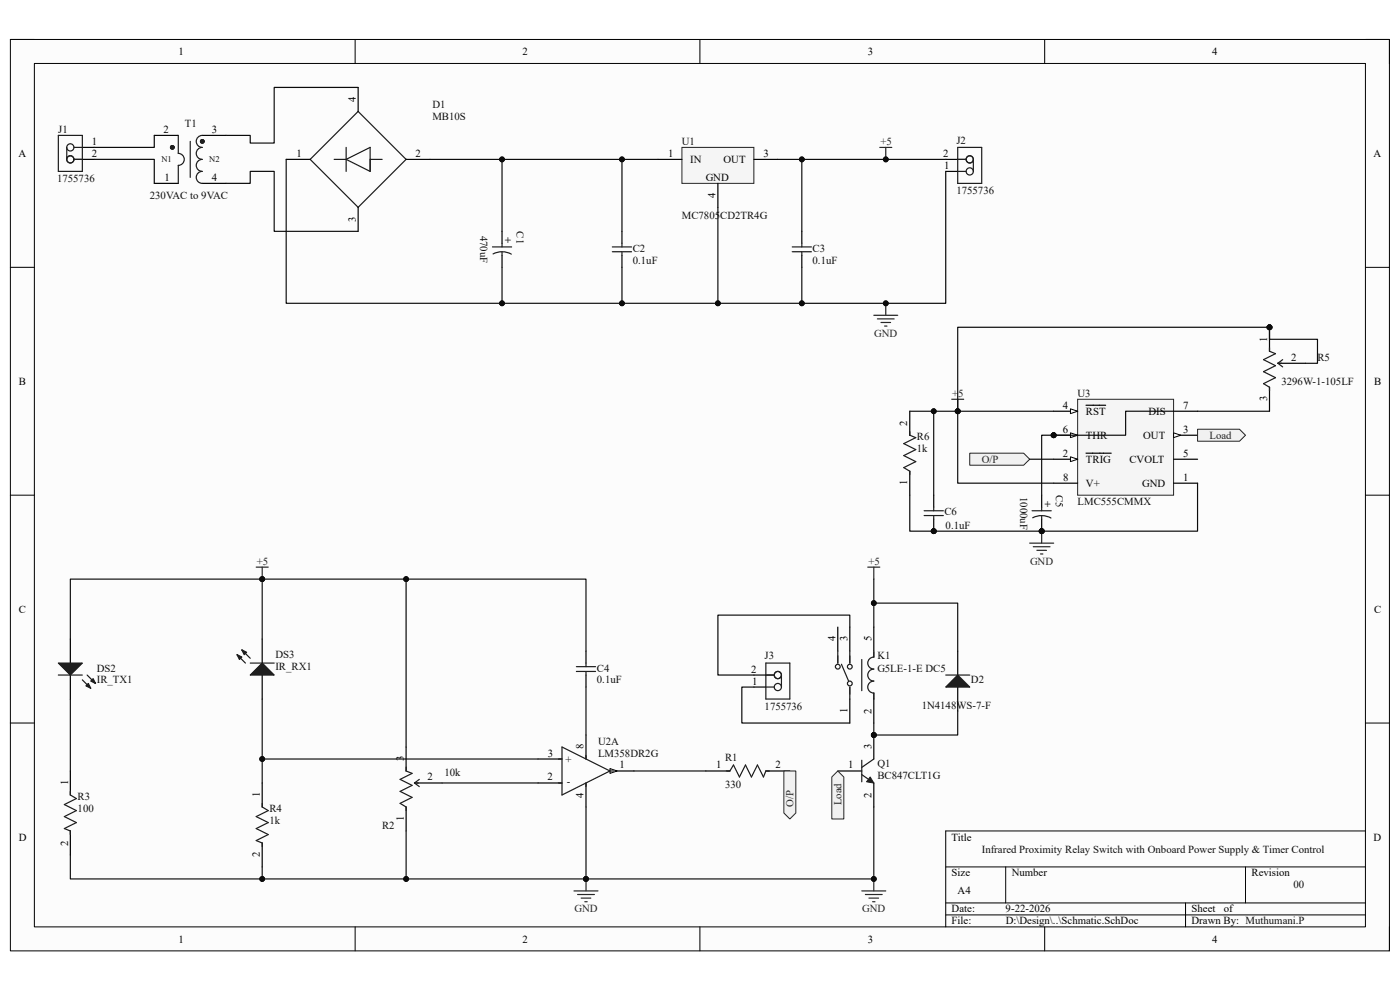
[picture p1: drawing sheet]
<svg xmlns="http://www.w3.org/2000/svg" width="297mm" height="210mm" viewBox="0 0 297 210" stroke-linecap="round" stroke-linejoin="round" font-family="sans-serif">
<path d="M2.2 8.4h292.6v193.3h-292.6z" fill-rule="evenodd" fill="#fcfcfc"/>
<path d="M2.2 8.4h292.6v193.3h-292.6z" fill="none" stroke="#000" stroke-width=".21"/>
<path d="M7.3 13.5h282.4v183.1h-282.4z" fill-rule="evenodd" fill="#fcfcfc"/>
<g fill="none" stroke="#000" stroke-width=".21">
<path d="M2.2 8.4h5.1M7.3 13.5h282.4v183.1h-282.4zM75.3 8.4v5.1M148.5 8.4v5.1M221.6 8.4v5.1M289.7 8.4h5.1v5.1M2.2 56.7h5.1M289.7 56.7h5.1M2.2 105h5.1M289.7 105.1h5.1M2.2 153.4h5.1M289.7 153.4h5.1"/>
<path d="M289.7 176.3h-89.1v20.3M75.3 196.6v5.1M148.5 196.6v5.1M200.6 183.9h89.1M200.6 191.5h89.1M200.6 194.1h89.1M213.4 183.9v7.6M221.6 196.6v5.1M251.5 191.5v5.1M264.2 183.9v7.6M294.8 196.6v5.1"/>
</g>
<g fill="none" stroke="#000" stroke-width=".25">
<path d="M76 18.5v5.1M17.5 33.8h2.5M17.5 31.3h2.5M60.7 33.8h5.1M86.2 33.8h5M200.6 33.8h2.6M200.6 36.4h2.6M76 44v5.1M106.5 49.1v2.5M106.5 54.2v2.5M131.9 49.1v2.5M131.9 54.2v2.5"/>
<path d="M170.1 49.1v2.5M170.1 54.2v2.5"/>
</g>
<g fill="none" stroke="#1c1c1c" stroke-width=".25">
<path d="M12.4 28.7h5.1v7.7h-5.1zM14.2 31.3v2.5M15.7 31.3h1.8M15.7 33.8h1.8M65.8 33.8l10.2-10.2 10.2 10.2-10.2 10.2zM70.9 33.8h2.5M73.4 31.3v5.1M73.4 33.8l5.1-2.5v5.1zM78.5 33.8h2.6M203.2 31.3h5.1v7.6h-5.1zM203.2 36.4h1.8M203.2 33.8h1.8"/>
<path d="M206.5 33.8v2.6M104.5 52.4h4M104.6 53.9a4.1 4.1 0 0 1 3.9 0M106.5 51.6v.8M106.5 53.4v.8M129.9 52.4h4.1M129.9 53.4h4.1M131.9 51.6v.8M131.9 53.4v.8M168.1 52.4h4M168.1 53.4h4M170.1 51.6v.8"/>
<path d="M170.1 53.4v.8"/>
<circle cx="14.9" cy="31.3" r=".76"/>
<circle cx="14.9" cy="33.8" r=".76"/>
<circle cx="205.7" cy="36.4" r=".76"/>
<circle cx="205.7" cy="33.8" r=".76"/>
</g>
<path d="M144.7 31.3h15.2v7.6h-15.2z" fill-rule="evenodd" fill="#f5f5f5"/>
<path d="M144.7 31.3h15.2v7.6h-15.2z" fill="none" stroke="#262626" stroke-width=".21"/>
<path d="M139.6 33.8h5.1M152.3 38.9v5.1M159.9 33.8h5.1" fill="none" stroke="#000" stroke-width=".25"/>
<path d="M186.6 31.3h2.6M187.9 31.3v2.5" fill="none" stroke="#262626" stroke-width=".25"/>
<circle cx="187.9" cy="33.8" r=".51" fill="#0e0e0e"/>
<circle cx="187.9" cy="33.8" r=".51" fill="none" stroke="#0e0e0e" stroke-width=".21"/>
<path d="M185.4 66.9h5.1M186.1 67.6h3.6M186.9 68.4h2M187.7 69.2h.5M187.9 64.3v2.6" fill="none" stroke="#262626" stroke-width=".25"/>
<circle cx="187.9" cy="64.3" r=".51" fill="#0e0e0e"/>
<circle cx="187.9" cy="64.3" r=".51" fill="none" stroke="#0e0e0e" stroke-width=".21"/>
<path d="M32.7 38.9h5.1M32.7 28.7h5.1M42.9 38.9h5.1M42.9 28.7h5.1M114.1 161h5.1M114.1 166.1h5.1M129.4 163.6h5.1" fill="none" stroke="#000" stroke-width=".25"/>
<path d="M37.8 28.7v3.8a1.27 1.27 0 0 1 1.3 1.3 1.27 1.27 0 0 1-1.3 1.3v3.8M40.4 30v7.6M42.9 28.7a1.27 1.27 0 0 0-1.3 1.3 1.27 1.27 0 0 0 1.3 1.3 1.27 1.27 0 0 0-1.3 1.2 1.27 1.27 0 0 0 1.3 1.3 1.27 1.27 0 0 0-1.3 1.3 1.27 1.27 0 0 0 1.3 1.3 1.27 1.27 0 0 0-1.3 1.2 1.27 1.27 0 0 0 1.3 1.3" fill="none" stroke="#1c1c1c" stroke-width=".25"/>
<g fill="none" stroke="#1c1c1c" stroke-width=".76">
<circle cx="36.5" cy="31.3" r=".13"/>
<circle cx="42.9" cy="30" r=".13"/>
</g>
<path d="M129.4 163l1.5 .6-1.5 .5z" fill="#fbfbfb"/>
<path d="M129.4 163l1.5 .6-1.5 .5z" fill="none" stroke="#000" stroke-width=".21"/>
<path d="M124.3 155.9v5.1M124.3 166.1v5.1" fill="none" stroke="#000" stroke-width=".25"/>
<path d="M119.2 158.5l10.2 5.1-10.2 5zM118.5 161h.7M118.5 166.1h.7M124.3 160.2v.8M124.3 166.1v.8M129.4 163.6h.8" fill="none" stroke="#1c1c1c" stroke-width=".25"/>
<circle cx="185.4" cy="155.9" r=".51" fill="#0e0e0e"/>
<circle cx="185.4" cy="155.9" r=".51" fill="none" stroke="#0e0e0e" stroke-width=".21"/>
<path d="M185.4 155.9v5.1M177.7 163.6h5.1M185.4 166.1v5.1" fill="none" stroke="#000" stroke-width=".25"/>
<circle cx="185.4" cy="155.9" r=".51" fill="#0e0e0e"/>
<circle cx="185.4" cy="155.9" r=".51" fill="none" stroke="#0e0e0e" stroke-width=".21"/>
<path d="M182.8 164.3l2.6 1.8M182.8 161.3v4.6M185.4 161l-2.6 1.8" fill="none" stroke="#1c1c1c" stroke-width=".25"/>
<path d="M184.6 164.8l.8 1.3-1.6-.2z" fill="#1c1c1c"/>
<path d="M184.6 164.8l.8 1.3-1.6-.2z" fill="none" stroke="#1c1c1c" stroke-width=".21"/>
<path d="M203.2 138.1v5.1M203.2 145.8v5" fill="none" stroke="#000" stroke-width=".25"/>
<path d="M203.2 143.2l2.5 2.6h-5.1z" fill="#1c1c1c"/>
<g fill="none" stroke="#1c1c1c" stroke-width=".25">
<path d="M177.7 138.1v2.6M180.3 138.1v2.6M182.8 139.9v6.6M185.4 138.1v1.3a1.27 1.27 0 0 0-1.3 1.3 1.27 1.27 0 0 0 1.3 1.2 1.28 1.28 0 0 0-1.3 1.3 1.28 1.28 0 0 0 1.3 1.3 1.27 1.27 0 0 0-1.3 1.3 1.27 1.27 0 0 0 1.3 1.2v1.3M178.5 140.9l1.5 3.6M180.3 145.8v2.5M200.6 143.2h5.1M203.2 143.2l2.5 2.6h-5.1zM14.9 167.9v.7l1.3 .8-2.5 1.3 2.5 1.3M16.2 172l-2.5 1.2 2.5 1.3-2.5 1.3 1.2 .5v.7M55.6 170.4v.8l1.3 .8-2.5 1.2 2.5 1.3-2.5 1.3 2.5 1.2-2.5 1.3 1.2 .5v.8M86.2 162.8v.8l1.2 .5-2.5 1.2 2.5 1.3-2.5 1.3 2.5 1.3-2.5 1.2 1.3 .8v.8"/>
<path d="M87.9 166.1l1.1 .8M87.9 166.1h.8M89 165.3l-1.1 .8M154.1 163.6h.7l.8-1.3 1.3 2.5 1.3-2.5 1.2 2.5 1.3-2.5 1.3 2.5 .5-1.2h.7"/>
<circle cx="177.7" cy="141.4" r=".51"/>
<circle cx="180.3" cy="145" r=".51"/>
<circle cx="180.3" cy="141.4" r=".51"/>
</g>
<g fill="none" stroke="#000" stroke-width=".25">
<path d="M14.9 135.6v5.1M177.7 133v5.1M180.3 133v5.1M185.4 133v5.1M14.9 143.2v5.1M86.2 158.5v5.1M180.3 148.3v5.1M185.4 148.3v5.1M14.9 163.6v5M14.9 176.3v5.1M55.6 166.1v5.1M55.6 178.8v5.1"/>
<path d="M86.2 171.2v5.1M88.7 166.1h5.1M149.8 163.6h5M162.5 163.6h5.1"/>
</g>
<path d="M12.4 140.7h5.1l-2.6 2.5z" fill="#1c1c1c"/>
<path d="M12.4 140.7h5.1l-2.6 2.5zM17.5 144.2l1.8 1.8M18.5 143.2l1.8 1.8" fill="none" stroke="#1c1c1c" stroke-width=".25"/>
<path d="M18.7 145l.6 1-1.1-.5z" fill="#1c1c1c"/>
<path d="M18.7 145l.6 1-1.1-.5z" fill="none" stroke="#1c1c1c" stroke-width=".25"/>
<path d="M19.3 144.5l.5-.5 .5 1z" fill="#1c1c1c"/>
<path d="M12.4 143.2h5.1M19.3 144.5l.5-.5 .5 1z" fill="none" stroke="#1c1c1c" stroke-width=".25"/>
<path d="M184.1 120.3h2.5M185.4 120.3v2.6M182.8 189h5.1M183.6 189.8h3.6M184.4 190.5h2M185.1 191.3h.5M185.4 186.5v2.5" fill="none" stroke="#262626" stroke-width=".25"/>
<circle cx="185.4" cy="186.5" r=".51" fill="#0e0e0e"/>
<circle cx="185.4" cy="186.5" r=".51" fill="none" stroke="#0e0e0e" stroke-width=".21"/>
<path d="M54.4 120.3h2.5M55.6 120.3v2.6" fill="none" stroke="#262626" stroke-width=".25"/>
<circle cx="55.6" cy="122.9" r=".51" fill="#0e0e0e"/>
<circle cx="55.6" cy="122.9" r=".51" fill="none" stroke="#0e0e0e" stroke-width=".21"/>
<path d="M55.6 135.6v5.1M124.3 138.1v2.6M55.6 143.2v5.1M124.3 143.2v2.5" fill="none" stroke="#000" stroke-width=".25"/>
<path d="M122.3 142.4h4M122.3 141.4h4M124.3 140.7v.7M124.3 142.4v.8" fill="none" stroke="#1c1c1c" stroke-width=".25"/>
<path d="M53.1 143.2l2.5-2.5 2.6 2.5z" fill="#1c1c1c"/>
<path d="M50.3 138.9l1.8 1.8M51.3 137.9l1.8 1.7M53.1 143.2l2.5-2.5 2.6 2.5z" fill="none" stroke="#1c1c1c" stroke-width=".25"/>
<path d="M51.3 137.9l1 .5-.5 .5z" fill="#1c1c1c"/>
<path d="M51.3 137.9l1 .5-.5 .5z" fill="none" stroke="#1c1c1c" stroke-width=".25"/>
<path d="M50.3 138.9l1 .5-.5 .5z" fill="#1c1c1c"/>
<path d="M50.3 138.9l1 .5-.5 .5zM53.1 140.7h5.1" fill="none" stroke="#1c1c1c" stroke-width=".25"/>
<circle cx="223.5" cy="92.3" r=".51" fill="#0e0e0e"/>
<circle cx="223.5" cy="92.3" r=".51" fill="none" stroke="#0e0e0e" stroke-width=".21"/>
<path d="M228.6 84.7h20.4v20.4h-20.4z" fill-rule="evenodd" fill="#f5f5f5"/>
<path d="M228.6 84.7h20.4v20.4h-20.4z" fill="none" stroke="#262626" stroke-width=".21"/>
<path d="M223.5 97.4h5.1" fill="none" stroke="#000" stroke-width=".25"/>
<path d="M227.1 96.9l1.5 .5-1.5 .5z" fill="#fbfbfb"/>
<path d="M227.1 96.9l1.5 .5-1.5 .5z" fill="none" stroke="#000" stroke-width=".21"/>
<path d="M230.4 96.1h5.3M249 92.3h5.1" fill="none" stroke="#000" stroke-width=".25"/>
<path d="M249 91.8l1.5 .5-1.5 .5z" fill="#fbfbfb"/>
<path d="M249 91.8l1.5 .5-1.5 .5z" fill="none" stroke="#000" stroke-width=".21"/>
<path d="M223.5 87.2h5.1" fill="none" stroke="#000" stroke-width=".25"/>
<path d="M227.1 86.7l1.5 .5-1.5 .5z" fill="#fbfbfb"/>
<path d="M227.1 86.7l1.5 .5-1.5 .5z" fill="none" stroke="#000" stroke-width=".21"/>
<path d="M223.5 92.3h5.1M230.4 86h4.2M249 97.4h5.1" fill="none" stroke="#000" stroke-width=".25"/>
<path d="M227.1 91.8l1.5 .5-1.5 .5z" fill="#fbfbfb"/>
<path d="M227.1 91.8l1.5 .5-1.5 .5z" fill="none" stroke="#000" stroke-width=".21"/>
<circle cx="223.5" cy="92.3" r=".51" fill="#0e0e0e"/>
<circle cx="223.5" cy="92.3" r=".51" fill="none" stroke="#0e0e0e" stroke-width=".21"/>
<path d="M249 87.2h5.1M223.5 102.5h5.1M249 102.5h5.1" fill="none" stroke="#000" stroke-width=".25"/>
<circle cx="269.3" cy="69.4" r=".51" fill="#0e0e0e"/>
<circle cx="269.3" cy="69.4" r=".51" fill="none" stroke="#0e0e0e" stroke-width=".21"/>
<path d="M269.3 69.4v5.1M269.3 82.1v5.1" fill="none" stroke="#000" stroke-width=".25"/>
<circle cx="269.3" cy="69.4" r=".51" fill="#0e0e0e"/>
<circle cx="269.3" cy="69.4" r=".51" fill="none" stroke="#0e0e0e" stroke-width=".21"/>
<path d="M271.9 77.1h5.1" fill="none" stroke="#000" stroke-width=".25"/>
<path d="M269.3 73.8v.7l1.3 .5-2.5 1.3 2.5 1.3-2.5 1.2 2.5 1.3-2.5 1.3 1.2 .7v.8M271.1 77.1l1 .7M271.1 77.1h.8M272.1 76.3l-1 .8" fill="none" stroke="#1c1c1c" stroke-width=".25"/>
<circle cx="221" cy="112.7" r=".51" fill="#0e0e0e"/>
<circle cx="221" cy="112.7" r=".51" fill="none" stroke="#0e0e0e" stroke-width=".21"/>
<path d="M221 105.1v2.5M221 110.1v2.6" fill="none" stroke="#000" stroke-width=".25"/>
<circle cx="221" cy="112.7" r=".51" fill="#0e0e0e"/>
<circle cx="221" cy="112.7" r=".51" fill="none" stroke="#0e0e0e" stroke-width=".21"/>
<path d="M219 108.4h4M219.1 109.8a4.1 4.1 0 0 1 3.9 .1M221 107.6v.8M221 109.4v.7" fill="none" stroke="#1c1c1c" stroke-width=".25"/>
<path d="M218.5 115.2h5M219.2 116h3.6M220 116.7h2M220.7 117.5h.5M221 112.7v2.5" fill="none" stroke="#262626" stroke-width=".25"/>
<circle cx="221" cy="112.7" r=".51" fill="#0e0e0e"/>
<circle cx="221" cy="112.7" r=".51" fill="none" stroke="#0e0e0e" stroke-width=".21"/>
<path d="M201.9 84.7h2.5M203.2 84.7v2.5" fill="none" stroke="#262626" stroke-width=".25"/>
<circle cx="203.2" cy="87.2" r=".51" fill="#0e0e0e"/>
<circle cx="203.2" cy="87.2" r=".51" fill="none" stroke="#0e0e0e" stroke-width=".21"/>
<path d="M205.7 96.1h11.5l1.3 1.3-1.3 1.3h-11.5z" fill-rule="evenodd" fill="#f0f0f0"/>
<path d="M205.7 96.1h11.5l1.3 1.3-1.3 1.3h-11.5z" fill="none" stroke="#262626" stroke-width=".21"/>
<path d="M254.1 91.1h8.9l1.2 1.2-1.2 1.3h-8.9z" fill-rule="evenodd" fill="#f0f0f0"/>
<path d="M254.1 91.1h8.9l1.2 1.2-1.2 1.3h-8.9z" fill="none" stroke="#262626" stroke-width=".21"/>
<path d="M166.3 163.6h2.5v8.9l-1.2 1.2-1.3-1.2z" fill-rule="evenodd" fill="#f0f0f0"/>
<path d="M166.3 163.6h2.5v8.9l-1.2 1.2-1.3-1.2z" fill="none" stroke="#262626" stroke-width=".21"/>
<path d="M177.7 163.6l1.3 1.2v8.9h-2.5v-8.9z" fill-rule="evenodd" fill="#f0f0f0"/>
<path d="M177.7 163.6l1.3 1.2v8.9h-2.5v-8.9z" fill="none" stroke="#262626" stroke-width=".21"/>
<path d="M121.8 189h5.1M122.5 189.8h3.6M123.3 190.5h2M124.1 191.3h.5M124.3 186.5v2.5" fill="none" stroke="#262626" stroke-width=".25"/>
<circle cx="124.3" cy="186.5" r=".51" fill="#0e0e0e"/>
<circle cx="124.3" cy="186.5" r=".51" fill="none" stroke="#0e0e0e" stroke-width=".21"/>
<path d="M193 87.2v5.1M193 100v5.1M159.9 143.2h2.6M159.9 145.7h2.6" fill="none" stroke="#000" stroke-width=".25"/>
<g fill="none" stroke="#1c1c1c" stroke-width=".25">
<path d="M193 91.6v.7l1.3 .5-2.6 1.3 2.6 1.3-2.6 1.2 2.6 1.3-2.6 1.3 1.3 .8v.7M162.5 145.7h1.8M162.5 143.2h1.8M162.5 140.7h5.1v7.6h-5.1zM165.8 143.2v2.5"/>
<circle cx="165" cy="143.2" r=".76"/>
<circle cx="165" cy="145.7" r=".76"/>
</g>
<circle cx="198.1" cy="112.7" r=".51" fill="#0e0e0e"/>
<circle cx="198.1" cy="112.7" r=".51" fill="none" stroke="#0e0e0e" stroke-width=".21"/>
<path d="M198.1 105.1v2.5M198.1 110.1v2.6" fill="none" stroke="#000" stroke-width=".25"/>
<circle cx="198.1" cy="112.7" r=".51" fill="#0e0e0e"/>
<circle cx="198.1" cy="112.7" r=".51" fill="none" stroke="#0e0e0e" stroke-width=".21"/>
<path d="M196.1 109.4h4M196.1 108.4h4M198.1 107.6v.8M198.1 109.4v.7" fill="none" stroke="#1c1c1c" stroke-width=".25"/>
<path d="M91.2 33.8h48.4" fill="none" stroke="#0e0e0e" stroke-width=".25"/>
<circle cx="106.5" cy="33.8" r=".51" fill="#0e0e0e"/>
<circle cx="106.5" cy="33.8" r=".51" fill="none" stroke="#0e0e0e" stroke-width=".21"/>
<circle cx="131.9" cy="33.8" r=".51" fill="#0e0e0e"/>
<circle cx="131.9" cy="33.8" r=".51" fill="none" stroke="#0e0e0e" stroke-width=".21"/>
<path d="M165 33.8h35.6" fill="none" stroke="#0e0e0e" stroke-width=".25"/>
<circle cx="170.1" cy="33.8" r=".51" fill="#0e0e0e"/>
<circle cx="170.1" cy="33.8" r=".51" fill="none" stroke="#0e0e0e" stroke-width=".21"/>
<circle cx="187.9" cy="33.8" r=".51" fill="#0e0e0e"/>
<circle cx="187.9" cy="33.8" r=".51" fill="none" stroke="#0e0e0e" stroke-width=".21"/>
<path d="M106.5 33.8v15.3" fill="none" stroke="#0e0e0e" stroke-width=".25"/>
<circle cx="106.5" cy="33.8" r=".51" fill="#0e0e0e"/>
<circle cx="106.5" cy="33.8" r=".51" fill="none" stroke="#0e0e0e" stroke-width=".21"/>
<path d="M106.5 56.7v7.6h63.6v-7.6" fill="none" stroke="#0e0e0e" stroke-width=".25"/>
<circle cx="106.5" cy="64.3" r=".51" fill="#0e0e0e"/>
<circle cx="106.5" cy="64.3" r=".51" fill="none" stroke="#0e0e0e" stroke-width=".21"/>
<circle cx="131.9" cy="64.3" r=".51" fill="#0e0e0e"/>
<circle cx="131.9" cy="64.3" r=".51" fill="none" stroke="#0e0e0e" stroke-width=".21"/>
<circle cx="152.3" cy="64.3" r=".51" fill="#0e0e0e"/>
<circle cx="152.3" cy="64.3" r=".51" fill="none" stroke="#0e0e0e" stroke-width=".21"/>
<circle cx="170.1" cy="64.3" r=".51" fill="#0e0e0e"/>
<circle cx="170.1" cy="64.3" r=".51" fill="none" stroke="#0e0e0e" stroke-width=".21"/>
<path d="M170.1 33.8v15.3" fill="none" stroke="#0e0e0e" stroke-width=".25"/>
<circle cx="170.1" cy="33.8" r=".51" fill="#0e0e0e"/>
<circle cx="170.1" cy="33.8" r=".51" fill="none" stroke="#0e0e0e" stroke-width=".21"/>
<path d="M131.9 56.7v7.6" fill="none" stroke="#0e0e0e" stroke-width=".25"/>
<circle cx="131.9" cy="64.3" r=".51" fill="#0e0e0e"/>
<circle cx="131.9" cy="64.3" r=".51" fill="none" stroke="#0e0e0e" stroke-width=".21"/>
<path d="M131.9 33.8v15.3" fill="none" stroke="#0e0e0e" stroke-width=".25"/>
<circle cx="131.9" cy="33.8" r=".51" fill="#0e0e0e"/>
<circle cx="131.9" cy="33.8" r=".51" fill="none" stroke="#0e0e0e" stroke-width=".21"/>
<path d="M152.3 44v20.3" fill="none" stroke="#0e0e0e" stroke-width=".25"/>
<circle cx="152.3" cy="64.3" r=".51" fill="#0e0e0e"/>
<circle cx="152.3" cy="64.3" r=".51" fill="none" stroke="#0e0e0e" stroke-width=".21"/>
<path d="M200.6 36.4v27.9h-30.5" fill="none" stroke="#0e0e0e" stroke-width=".25"/>
<circle cx="170.1" cy="64.3" r=".51" fill="#0e0e0e"/>
<circle cx="170.1" cy="64.3" r=".51" fill="none" stroke="#0e0e0e" stroke-width=".21"/>
<circle cx="187.9" cy="64.3" r=".51" fill="#0e0e0e"/>
<circle cx="187.9" cy="64.3" r=".51" fill="none" stroke="#0e0e0e" stroke-width=".21"/>
<path d="M60.7 33.8v30.5h45.8" fill="none" stroke="#0e0e0e" stroke-width=".25"/>
<circle cx="106.5" cy="64.3" r=".51" fill="#0e0e0e"/>
<circle cx="106.5" cy="64.3" r=".51" fill="none" stroke="#0e0e0e" stroke-width=".21"/>
<path d="M76 18.5h-17.8v11.8h-5.1v-1.6h-5.1M20 33.8h12.7v5.1M32.7 28.7v2.6h-12.7M48 38.9h5.1v-2.5h5.1v12.7h17.8M14.9 135.6v-12.7h40.7v12.7" fill="none" stroke="#0e0e0e" stroke-width=".25"/>
<circle cx="55.6" cy="122.9" r=".51" fill="#0e0e0e"/>
<circle cx="55.6" cy="122.9" r=".51" fill="none" stroke="#0e0e0e" stroke-width=".21"/>
<path d="M14.9 148.3v15.3M14.9 181.4v5.1h40.7v-2.6" fill="none" stroke="#0e0e0e" stroke-width=".25"/>
<circle cx="55.6" cy="186.5" r=".51" fill="#0e0e0e"/>
<circle cx="55.6" cy="186.5" r=".51" fill="none" stroke="#0e0e0e" stroke-width=".21"/>
<path d="M86.2 176.3v10.2h-30.6" fill="none" stroke="#0e0e0e" stroke-width=".25"/>
<circle cx="55.6" cy="186.5" r=".51" fill="#0e0e0e"/>
<circle cx="55.6" cy="186.5" r=".51" fill="none" stroke="#0e0e0e" stroke-width=".21"/>
<circle cx="86.2" cy="186.5" r=".51" fill="#0e0e0e"/>
<circle cx="86.2" cy="186.5" r=".51" fill="none" stroke="#0e0e0e" stroke-width=".21"/>
<path d="M55.6 161h58.5M93.8 166.1h20.3" fill="none" stroke="#0e0e0e" stroke-width=".25"/>
<circle cx="55.6" cy="161" r=".51" fill="#0e0e0e"/>
<circle cx="55.6" cy="161" r=".51" fill="none" stroke="#0e0e0e" stroke-width=".21"/>
<path d="M124.3 171.2v15.3M134.5 163.6h15.3" fill="none" stroke="#0e0e0e" stroke-width=".25"/>
<circle cx="124.3" cy="186.5" r=".51" fill="#0e0e0e"/>
<circle cx="124.3" cy="186.5" r=".51" fill="none" stroke="#0e0e0e" stroke-width=".21"/>
<path d="M185.4 171.2v15.3h-99.2" fill="none" stroke="#0e0e0e" stroke-width=".25"/>
<circle cx="86.2" cy="186.5" r=".51" fill="#0e0e0e"/>
<circle cx="86.2" cy="186.5" r=".51" fill="none" stroke="#0e0e0e" stroke-width=".21"/>
<circle cx="124.3" cy="186.5" r=".51" fill="#0e0e0e"/>
<circle cx="124.3" cy="186.5" r=".51" fill="none" stroke="#0e0e0e" stroke-width=".21"/>
<circle cx="185.4" cy="186.5" r=".51" fill="#0e0e0e"/>
<circle cx="185.4" cy="186.5" r=".51" fill="none" stroke="#0e0e0e" stroke-width=".21"/>
<path d="M185.4 153.4v2.5" fill="none" stroke="#0e0e0e" stroke-width=".25"/>
<circle cx="185.4" cy="155.9" r=".51" fill="#0e0e0e"/>
<circle cx="185.4" cy="155.9" r=".51" fill="none" stroke="#0e0e0e" stroke-width=".21"/>
<path d="M185.4 122.9v10.1" fill="none" stroke="#0e0e0e" stroke-width=".25"/>
<circle cx="185.4" cy="127.9" r=".51" fill="#0e0e0e"/>
<circle cx="185.4" cy="127.9" r=".51" fill="none" stroke="#0e0e0e" stroke-width=".21"/>
<path d="M185.4 127.9h17.8v10.2" fill="none" stroke="#0e0e0e" stroke-width=".25"/>
<circle cx="185.4" cy="127.9" r=".51" fill="#0e0e0e"/>
<circle cx="185.4" cy="127.9" r=".51" fill="none" stroke="#0e0e0e" stroke-width=".21"/>
<path d="M86.2 122.9v35.6" fill="none" stroke="#0e0e0e" stroke-width=".25"/>
<circle cx="86.2" cy="122.9" r=".51" fill="#0e0e0e"/>
<circle cx="86.2" cy="122.9" r=".51" fill="none" stroke="#0e0e0e" stroke-width=".21"/>
<path d="M55.6 122.9h68.7v15.2" fill="none" stroke="#0e0e0e" stroke-width=".25"/>
<circle cx="55.6" cy="122.9" r=".51" fill="#0e0e0e"/>
<circle cx="55.6" cy="122.9" r=".51" fill="none" stroke="#0e0e0e" stroke-width=".21"/>
<circle cx="86.2" cy="122.9" r=".51" fill="#0e0e0e"/>
<circle cx="86.2" cy="122.9" r=".51" fill="none" stroke="#0e0e0e" stroke-width=".21"/>
<path d="M269.3 69.4v2.6h10.2v5.1h-2.5" fill="none" stroke="#0e0e0e" stroke-width=".25"/>
<circle cx="269.3" cy="69.4" r=".51" fill="#0e0e0e"/>
<circle cx="269.3" cy="69.4" r=".51" fill="none" stroke="#0e0e0e" stroke-width=".21"/>
<path d="M55.6 148.3v17.8M124.3 145.7v10.2" fill="none" stroke="#0e0e0e" stroke-width=".25"/>
<circle cx="55.6" cy="161" r=".51" fill="#0e0e0e"/>
<circle cx="55.6" cy="161" r=".51" fill="none" stroke="#0e0e0e" stroke-width=".21"/>
<path d="M203.2 150.8v5.1h-17.8" fill="none" stroke="#0e0e0e" stroke-width=".25"/>
<circle cx="185.4" cy="155.9" r=".51" fill="#0e0e0e"/>
<circle cx="185.4" cy="155.9" r=".51" fill="none" stroke="#0e0e0e" stroke-width=".21"/>
<path d="M218.5 97.4h5M223.5 87.2h-20.3v15.3h20.3M180.3 133v-2.5h-28v12.7h7.6M159.9 145.8h-2.5v7.6h22.9" fill="none" stroke="#0e0e0e" stroke-width=".25"/>
<circle cx="203.2" cy="87.2" r=".51" fill="#0e0e0e"/>
<circle cx="203.2" cy="87.2" r=".51" fill="none" stroke="#0e0e0e" stroke-width=".21"/>
<path d="M269.3 69.4h-66.1v17.8" fill="none" stroke="#0e0e0e" stroke-width=".25"/>
<circle cx="203.2" cy="87.2" r=".51" fill="#0e0e0e"/>
<circle cx="203.2" cy="87.2" r=".51" fill="none" stroke="#0e0e0e" stroke-width=".21"/>
<circle cx="269.3" cy="69.4" r=".51" fill="#0e0e0e"/>
<circle cx="269.3" cy="69.4" r=".51" fill="none" stroke="#0e0e0e" stroke-width=".21"/>
<path d="M249 87.2h-10.2v5.1h-15.3M254.1 87.2h15.2" fill="none" stroke="#0e0e0e" stroke-width=".25"/>
<circle cx="223.5" cy="92.3" r=".51" fill="#0e0e0e"/>
<circle cx="223.5" cy="92.3" r=".51" fill="none" stroke="#0e0e0e" stroke-width=".21"/>
<path d="M223.5 92.3h-2.5v12.8" fill="none" stroke="#0e0e0e" stroke-width=".25"/>
<circle cx="223.5" cy="92.3" r=".51" fill="#0e0e0e"/>
<circle cx="223.5" cy="92.3" r=".51" fill="none" stroke="#0e0e0e" stroke-width=".21"/>
<path d="M198.1 112.7h22.9" fill="none" stroke="#0e0e0e" stroke-width=".25"/>
<circle cx="221" cy="112.7" r=".51" fill="#0e0e0e"/>
<circle cx="221" cy="112.7" r=".51" fill="none" stroke="#0e0e0e" stroke-width=".21"/>
<circle cx="198.1" cy="112.7" r=".51" fill="#0e0e0e"/>
<circle cx="198.1" cy="112.7" r=".51" fill="none" stroke="#0e0e0e" stroke-width=".21"/>
<path d="M254.1 102.5v10.2h-33.1" fill="none" stroke="#0e0e0e" stroke-width=".25"/>
<circle cx="221" cy="112.7" r=".51" fill="#0e0e0e"/>
<circle cx="221" cy="112.7" r=".51" fill="none" stroke="#0e0e0e" stroke-width=".21"/>
<path d="M193 87.2h10.2" fill="none" stroke="#0e0e0e" stroke-width=".25"/>
<circle cx="198.1" cy="87.2" r=".51" fill="#0e0e0e"/>
<circle cx="198.1" cy="87.2" r=".51" fill="none" stroke="#0e0e0e" stroke-width=".21"/>
<circle cx="203.2" cy="87.2" r=".51" fill="#0e0e0e"/>
<circle cx="203.2" cy="87.2" r=".51" fill="none" stroke="#0e0e0e" stroke-width=".21"/>
<path d="M193 105.1v7.6h5.1" fill="none" stroke="#0e0e0e" stroke-width=".25"/>
<circle cx="198.1" cy="112.7" r=".51" fill="#0e0e0e"/>
<circle cx="198.1" cy="112.7" r=".51" fill="none" stroke="#0e0e0e" stroke-width=".21"/>
<path d="M198.1 87.2v17.9" fill="none" stroke="#0e0e0e" stroke-width=".25"/>
<circle cx="198.1" cy="87.2" r=".51" fill="#0e0e0e"/>
<circle cx="198.1" cy="87.2" r=".51" fill="none" stroke="#0e0e0e" stroke-width=".21"/>
<g font-size="2.3">
<text x="37.9" y="11.7">1</text>
<text x="110.9" y="11.7">2</text>
<text x="184.1" y="11.7">3</text>
<text x="257.1" y="11.7">4</text>
<text x="75.5" y="21.6" transform="rotate(-90 75.5 21.6)">4</text>
<text x="34.7" y="28.2">2</text>
<text x="45" y="28.2">3</text>
<text x="3.9" y="33.3">A</text>
<text x="19.5" y="33.3">2</text>
<text x="19.5" y="30.7">1</text>
<text x="62.9" y="33.3">1</text>
<text x="88.2" y="33.3">2</text>
<text x="141.8" y="33.3">1</text>
<text x="146.4" y="34.6">IN</text>
<text x="153.5" y="34.6">OUT</text>
<text x="162" y="33.3">3</text>
<text x="200.1" y="33.3">2</text>
<text x="200.3" y="35.9">1</text>
<text x="291.4" y="33.3">A</text>
<text x="34.9" y="38.4">1</text>
<text x="45" y="38.4">4</text>
<text x="149.7" y="38.4">GND</text>
<text x="151.8" y="42" transform="rotate(-90 151.8 42)">4</text>
<text x="75.5" y="47" transform="rotate(-90 75.5 47)">3</text>
<text x="268.8" y="72.5" transform="rotate(-90 268.8 72.5)">1</text>
<text x="273.9" y="76.5">2</text>
<text x="4" y="81.6">B</text>
<text x="291.5" y="81.6">B</text>
<text x="225.5" y="86.7">4</text>
<text x="230.4" y="88">RST</text>
<text x="243.6" y="88">DIS</text>
<text x="251" y="86.7">7</text>
<text x="268.8" y="85.1" transform="rotate(-90 268.8 85.1)">3</text>
<text x="192.5" y="90.3" transform="rotate(-90 192.5 90.3)">2</text>
<text x="225.5" y="91.8">6</text>
<text x="230.4" y="93.1">THR</text>
<text x="242.5" y="93.1">OUT</text>
<text x="251" y="91.8">3</text>
<text x="225.5" y="96.9">2</text>
<text x="225.6" y="102">8</text>
<text x="230.4" y="98.2">TRIG</text>
<text x="239.6" y="98.2">CVOLT</text>
<text x="251" y="96.9">5</text>
<text x="251" y="102">1</text>
<text x="192.5" y="102.9" transform="rotate(-90 192.5 102.9)">1</text>
<text x="230.4" y="103.3">V+</text>
<text x="242.3" y="103.3">GND</text>
<text x="4" y="130">C</text>
<text x="291.5" y="130">C</text>
<text x="177.2" y="136.1" transform="rotate(-90 177.2 136.1)">4</text>
<text x="179.8" y="136.1" transform="rotate(-90 179.8 136.1)">3</text>
<text x="184.9" y="136.1" transform="rotate(-90 184.9 136.1)">5</text>
<text x="159.4" y="142.7">2</text>
<text x="159.6" y="145.2">1</text>
<text x="179.8" y="151.2" transform="rotate(-90 179.8 151.2)">1</text>
<text x="184.9" y="151.4" transform="rotate(-90 184.9 151.4)">2</text>
<text x="85.6" y="161.5" transform="rotate(-90 85.6 161.5)">3</text>
<text x="116.2" y="160.5">3</text>
<text x="123.8" y="159" transform="rotate(-90 123.8 159)">8</text>
<text x="184.9" y="159" transform="rotate(-90 184.9 159)">3</text>
<text x="14.4" y="166.6" transform="rotate(-90 14.4 166.6)">1</text>
<text x="90.7" y="165.6">2</text>
<text x="116.1" y="165.6">2</text>
<text x="131.4" y="163">1</text>
<text x="151.9" y="163">1</text>
<text x="164.5" y="163">2</text>
<text x="179.9" y="163">1</text>
<text x="55.1" y="169.2" transform="rotate(-90 55.1 169.2)">1</text>
<text x="123.8" y="169.2" transform="rotate(-90 123.8 169.2)">4</text>
<text x="184.9" y="169.2" transform="rotate(-90 184.9 169.2)">2</text>
<text x="4" y="178.3">D</text>
<text x="14.4" y="179.4" transform="rotate(-90 14.4 179.4)">2</text>
<text x="85.6" y="174.1" transform="rotate(-90 85.6 174.1)">1</text>
<text x="201.9" y="178.3">Title</text>
<text x="291.4" y="178.3">D</text>
<text x="55.1" y="181.9" transform="rotate(-90 55.1 181.9)">2</text>
<text x="201.9" y="185.9">Size</text>
<text x="214.6" y="185.9">Number</text>
<text x="265.5" y="185.9">Revision</text>
<text x="203.2" y="189.7">A4</text>
<text x="201.9" y="193.5">Date:</text>
<text x="201.9" y="196.1">File:</text>
<text x="213.3" y="193.5">9-22-2026</text>
<text x="213.4" y="196.1">D:\Design\..\Schmatic.SchDoc</text>
<text x="252.8" y="193.5">Sheet</text>
<text x="252.8" y="196.1">Drawn By: Muthumani.P</text>
<text x="259.6" y="193.5">of</text>
<text x="37.9" y="199.9">1</text>
<text x="110.9" y="199.9">2</text>
<text x="184.1" y="199.9">3</text>
<text x="257.1" y="199.9">4</text>
</g>
<g font-size="2.3" fill="#0e0e0e">
<text x="91.7" y="22.9">D1</text>
<text x="12.4" y="28.2">J1</text>
<text x="39.2" y="26.9">T1</text>
<text x="91.7" y="25.4">MB10S</text>
<text x="144.7" y="30.7">U1</text>
<text x="202.9" y="30.5">J2</text>
<text x="12.1" y="38.7">1755736</text>
<text x="202.9" y="41.2">1755736</text>
<text x="31.8" y="42.2">230VAC to 9VAC</text>
<text x="144.7" y="46.5">MC7805CD2TR4G</text>
<text x="101.9" y="50" transform="rotate(90 101.9 50)">470uF</text>
<text x="109.6" y="49.1" transform="rotate(90 109.6 49.1)">C1</text>
<text x="134.2" y="53.4">C2</text>
<text x="172.4" y="53.4">C3</text>
<text x="134.2" y="55.9">0.1uF</text>
<text x="172.4" y="55.9">0.1uF</text>
<text x="279.5" y="76.5">R5</text>
<text x="271.9" y="81.6">3296W-1-105LF</text>
<text x="228.6" y="84.2">U3</text>
<text x="194.5" y="93.3">R6</text>
<text x="194.5" y="95.9">1k</text>
<text x="216.4" y="105.4" transform="rotate(90 216.4 105.4)">1000uF</text>
<text x="224" y="105" transform="rotate(90 224 105)">C5</text>
<text x="228.6" y="107.1">LMC555CMMX</text>
<text x="200.4" y="109.3">C6</text>
<text x="200.6" y="112.1">0.1uF</text>
<text x="20.5" y="142.5">DS2</text>
<text x="58.4" y="139.6">DS3</text>
<text x="58.4" y="142.2">IR_RX1</text>
<text x="126.6" y="142.5">C4</text>
<text x="162.2" y="139.9">J3</text>
<text x="186.1" y="139.9">K1</text>
<text x="186.1" y="142.5">G5LE-1-E DC5</text>
<text x="20.5" y="145">IR_TX1</text>
<text x="126.6" y="145">0.1uF</text>
<text x="206" y="145">D2</text>
<text x="162.2" y="150.6">1755736</text>
<text x="195.5" y="150.3">1N4148WS-7-F</text>
<text x="120" y="161.8">+</text>
<text x="126.9" y="157.9">U2A</text>
<text x="126.9" y="160.5">LM358DR2G</text>
<text x="153.8" y="161.5">R1</text>
<text x="94.3" y="164.5">10k</text>
<text x="120.2" y="166.6">-</text>
<text x="153.8" y="167.1">330</text>
<text x="186.1" y="162.8">Q1</text>
<text x="186.1" y="165.3">BC847CLT1G</text>
<text x="16.5" y="169.7">R3</text>
<text x="16.5" y="172.2">100</text>
<text x="57.1" y="172.2">R4</text>
<text x="57.1" y="174.8">1k</text>
<text x="81.1" y="175.8">R2</text>
<text x="208.3" y="180.8">Infrared Proximity Relay Switch with Onboard Power Supply &amp; Timer Control</text>
<text x="274.4" y="188.5">00</text>
</g>
<g font-size="2.3" fill="#262626">
<text x="186.8" y="30.7">+5</text>
<text x="185.5" y="71.5">GND</text>
<text x="202" y="84.2">+5</text>
<text x="256.6" y="93.1">Load</text>
<text x="208.3" y="98.2">O/P</text>
<text x="54.5" y="119.8">+5</text>
<text x="184.2" y="119.8">+5</text>
<text x="218.5" y="119.8">GND</text>
<text x="168.3" y="171.2" transform="rotate(-90 168.3 171.2)">O/P</text>
<text x="178.5" y="170.8" transform="rotate(-90 178.5 170.8)">Load</text>
<text x="121.9" y="193.5">GND</text>
<text x="182.9" y="193.5">GND</text>
</g>
<g font-size="2.3" fill="#1c1c1c">
<text x="107" y="50.3" transform="rotate(90 107 50.3)">+</text>
<text x="221.5" y="106.3" transform="rotate(90 221.5 106.3)">+</text>
</g>
<g font-size="1.8" fill="#0e0e0e">
<text x="34.2" y="34.4">N1</text>
<text x="44.4" y="34.4">N2</text>
</g>
</svg>
